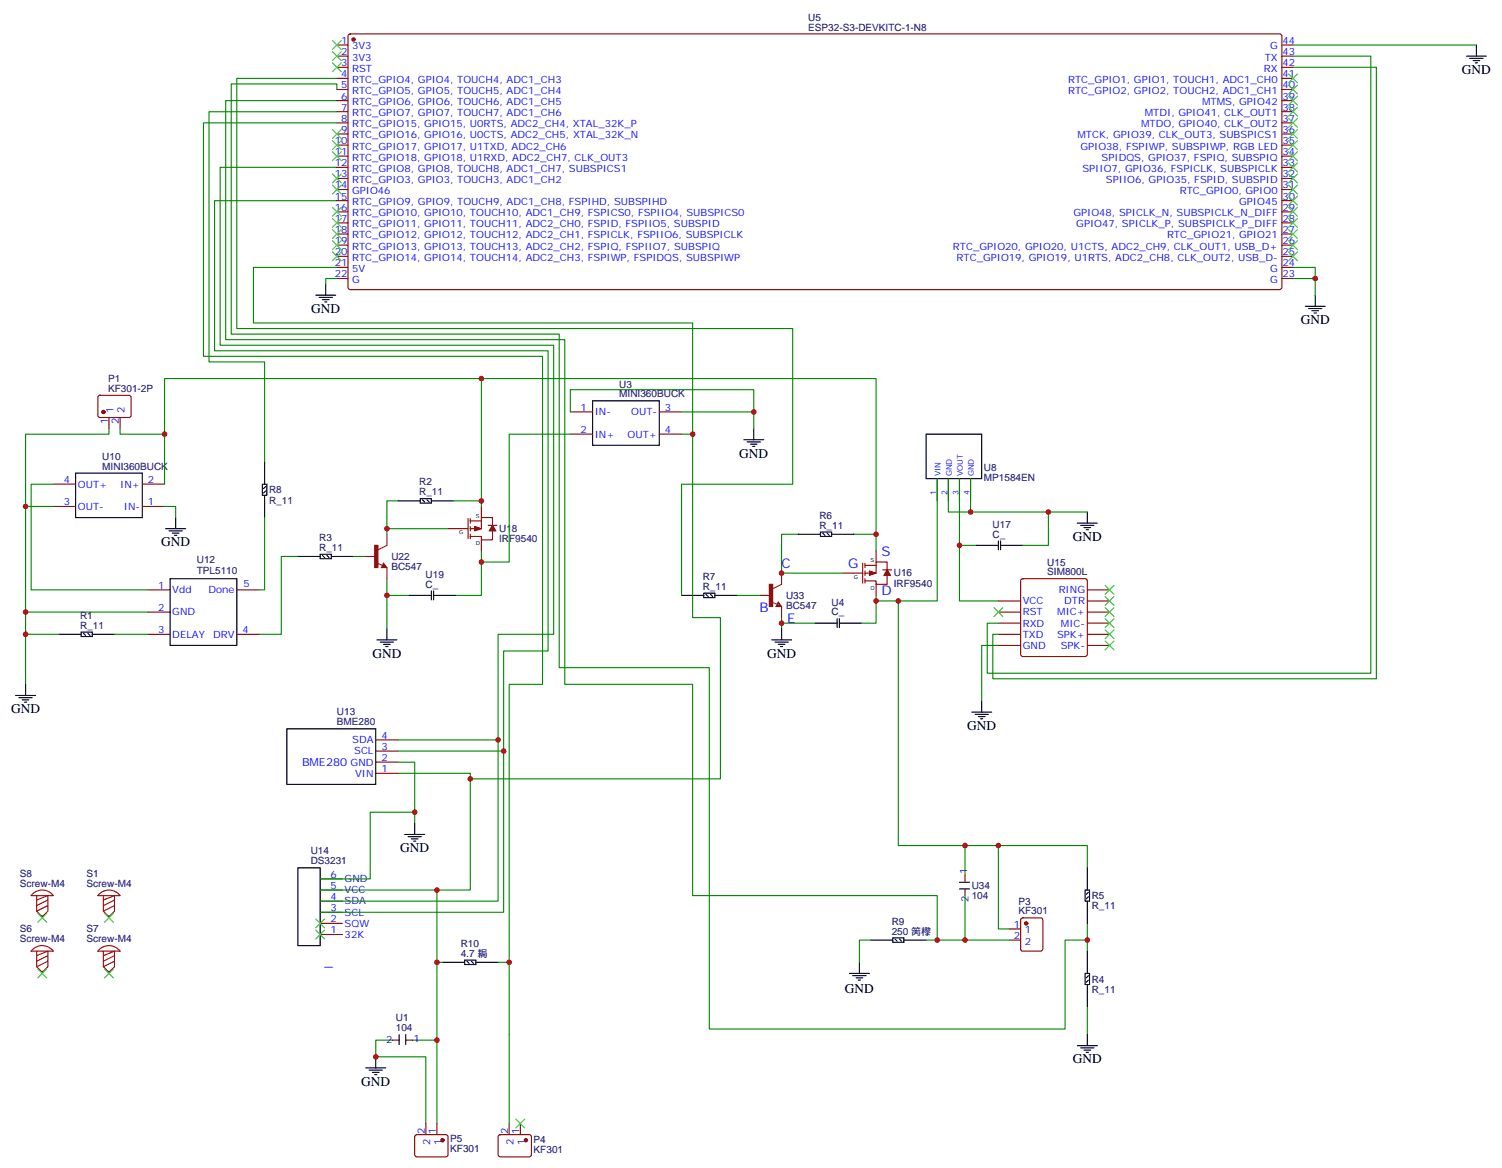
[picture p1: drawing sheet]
<svg xmlns="http://www.w3.org/2000/svg" width="477mm" height="371mm" viewBox="0 0 477 371" stroke-linecap="round" stroke-linejoin="round" font-family="sans-serif">
<g fill="none" stroke="#000" stroke-width=".35">
<path d="M465.3 17.8h6.4M466.4 18.5h4.2M467.4 19.2h2.1M468.1 19.9h.7M468.5 14.3v3.5M100.2 93.7h6.3M101.2 94.4h4.3M102.3 95.1h2.1M103 95.8h.7M103.4 90.1v3.6M414.2 97.2h6.3M415.2 97.9h4.3"/>
<path d="M416.3 98.6h2.1M417 99.3h.7M417.3 93.7v3.5M188 127.2h21.2v14.1h-21.2zM236 139.5h6.4M239.2 136v3.5M293.9 137.8h17.6v14.1h-17.6zM24 150.1h21.2v14.1h-21.2zM83.3 153.6h1.4v3.6h-1.4zM84 146.6v7M84 157.2v7M84.3 154.3l-.7 .7"/>
<path d="M84.3 155.8l-.7 .7M126.3 158.9h7M133.3 158.2h3.6v1.4h-3.6zM134.1 158.6l.7 .7M135.5 158.6l.7 .7M136.9 158.9h7M237.1 140.2h4.2M238.1 140.9h2.1M238.8 141.6h.7M52.6 167.7h6.3M53.6 168.5h4.3M54.7 169.2h2.1"/>
<path d="M55.4 169.9h.7M55.7 164.2v3.5M94.5 176.6h7.1M101.6 175.9h3.5v1.4h-3.5zM102.3 176.2l.7 .7M103.7 176.2l.7 .7M105.1 176.6h7.1M253.3 169.5h7M260.3 168.8h3.6v1.4h-3.6zM261.1 169.2l.7 .7M262.5 169.2l.7 .7M263.9 169.5h7"/>
<path d="M309.7 173h7.1M316.8 171.6v2.8M317.5 171.6v2.8M317.5 173h7.1M341.8 166h6.4M342.9 166.7h4.2M344 167.4h2.1M344.7 168.1h.7M345 162.5v3.5M54 183.6h21.1v21.2h-21.1zM122.8 199.5v3.5M129.8 188.9h7.1"/>
<path d="M136.9 187.5v2.8M137.6 187.5v2.8M137.6 188.9h7M216.3 188.9h7M223.3 188.2h3.5v1.4h-3.5zM224 188.6l.7 .7M225.4 188.6l.7 .7M226.8 188.9h7.1M248 199.5v3.5M258.6 197.7h7M265.6 196.3v2.8M266.3 196.3v2.8"/>
<path d="M266.3 197.7h7.1M8.1 217.1v3.6M18.7 201.3h7.1M25.8 200.6h3.5v1.4h-3.5zM26.5 200.9l.7 .7M27.9 200.9l.7 .7M29.3 201.3h7M119.6 203h6.3M120.6 203.7h4.3M121.7 204.4h2.1M122.4 205.1h.7M244.8 203h6.4"/>
<path d="M245.9 203.7h4.2M246.9 204.4h2.2M247.6 205.1h.8M4.9 220.7h6.4M6 221.4h4.2M7.1 222.1h2.1M7.8 222.8h.7M91 231.2h28.2v17.7h-28.2zM308.3 226h6.4M309.4 226.7h4.2M310.4 227.4h2.2M311.1 228.1h.8"/>
<path d="M311.5 222.4v3.6M94.5 275.3h7.1v24.7h-7.1zM128.4 264.8h6.4M129.5 265.5h4.2M130.5 266.2h2.1M131.2 266.9h.7M131.6 261.2v3.6M304.4 279.9h3.2M345 275.3v7.1M276.2 298.3h7.1M283.3 297.6h3.5v1.4h-3.5zM284 297.9l.7 .7"/>
<path d="M285.4 297.9l.7 .7M286.8 298.3h7.1M304.4 282h3.2M344.3 282.4h1.4v3.5h-1.4zM345 285.9v7.1M345.4 283.1l-.7 .7M345.4 284.5l-.7 .7M140.4 305.3h7.1M147.5 304.6h3.5v1.4h-3.5zM148.2 305l.7 .7M149.6 305l.7 .7M151 305.3h7"/>
<path d="M269.5 308.9h6.4M270.6 309.6h4.2M271.6 310.3h2.2M272.3 311h.7M272.7 305.3v3.6M344.3 308.9h1.4v3.5h-1.4zM345 301.8v7.1M345 312.4v7M345.4 309.6l-.7 .7M345.4 311l-.7 .7M116.1 338.8h6.3M117.1 339.5h4.3"/>
<path d="M119.2 335.3v3.5M126.6 328.3v3.1M128.8 328.3v3.1M341.8 331.8h6.4M342.9 332.5h4.2M344 333.2h2.1M344.7 333.9h.7M345 328.3v3.5M118.2 340.3h2.1M118.9 341h.7"/>
</g>
<g fill="none" stroke="#008700" stroke-width=".35">
<path d="M410.3 17.8h24.7v195.8h-121.7v-15.9h3.5M410.3 14.3h58.2M106.9 31.9h-35.3v75.9h107.6v109.3h40.6v67.1h77.6v14.1M106.9 28.4v-1.8h-33.5v79.4h104v105.8h47.7v114.7h112.9v-28.2h7M106.9 39h-42.3v74.1h107.6v104h-10.6v139.4M106.9 24.9h-31.8v79.3h176.4v49.4h-35.2v35.3M106.9 35.5h-40.6v79.3h17.7v31.8M410.3 21.3h26.4v194.1h-121.7v-14.1h1.8M106.9 53.1h-37.1v56.4h105.9v91.8h-17.7v84.6h-56.4M106.9 63.7h-38.8v47.6h105.8v95.3h-14.1v82.9h-58.2M106.9 84.8h-26.5v17.7h139.4v35.3M106.9 88.4h-3.5v1.7"/>
<path d="M410.3 84.8h7v8.9M410.3 88.4h7M34.6 136v1.8h-26.5v79.3M38.1 136v1.8h14.1v-17.7h225.8v49.4M52.2 137.8v15.8M152.8 120.1v38.8M181 130.7v-7.1h58.2v7.1M181 137.8h-19.4v40.5h-8.8M216.3 130.7h22.9v5.3M216.3 137.8h3.5v58.2h8.8v51.1h-79.4M16.9 153.6h-7v33.5h37M126.3 158.9h-3.5v10.6"/>
<path d="M143.9 158.9h8.9v1.8M297.4 151.9v38.8h-19.4v-1.8M300.9 151.9v10.6h44.1M304.4 151.9v38.8h12.4M308 151.9v10.6M8.1 160.7h8.8M52.2 160.7h3.5v3.5M84 164.2v22.9h-1.8M94.5 176.6h-5.2v24.7h-7.1M112.2 176.6h3.5M122.8 167.7h19.4M152.8 174.8v14.1h-8.2"/>
<path d="M253.3 169.5h-5.3v12.4h19.4M270.9 169.5h7.1v5.3M304.4 173h5.3M332.7 162.5v10.5h-8.1M8.1 194.2h38.8M122.8 183.6v15.9M122.8 188.9h7M233.9 188.9h7M248 196v3.5M248 197.7h10.6M278 190.7v7h-4.6M285 190.7v77.6h31.8v26.4h3.5"/>
<path d="M8.1 201.3h10.6M36.3 201.3h10.6M316.8 204.8h-5.3v17.6M126.3 234.8h31.7M126.3 238.3h33.5M126.3 241.8h5.3v19.4M126.3 245.4h22.9v37h-47.6M131.6 257.7h-14.1v21.2h-15.9M306.2 268.3v9.5M316.8 268.3h28.2v7M138.6 282.4v74.1M276.2 298.3h-3.5v7"/>
<path d="M293.9 298.3h26.4M306.2 284.2v14.1M345 293v8.8M138.6 305.3h1.8M158 305.3h3.6M345 319.4v8.9M124.5 330h-5.3v5.3h15.9v21.2M130.9 330h7.7"/>
</g>
<g fill="none" stroke="#870000" stroke-width=".35">
<path d="M106.9 14.3h3.5M106.9 17.8h3.5M110.7 11l.4-.2h295.2l.5 .7-.1 80-.7 .4-295.1-.1-.5-.6v-79.7zM406.8 14.3h3.5M406.8 17.8h3.5M106.9 21.3h3.5M106.9 24.9h3.5M106.9 28.4h3.5M106.9 31.9h3.5M106.9 35.5h3.5M106.9 39h3.5M406.8 21.3h3.5"/>
<path d="M406.8 24.9h3.5M406.8 28.4h3.5M406.8 31.9h3.5M406.8 35.5h3.5M406.8 39h3.5M106.9 42.5h3.5M106.9 46h3.5M106.9 49.6h3.5M106.9 53.1h3.5M106.9 56.6h3.5M406.8 42.5h3.5M406.8 46h3.5"/>
<path d="M406.8 49.6h3.5M406.8 53.1h3.5M406.8 56.6h3.5M106.9 60.1h3.5M106.9 63.7h3.5M106.9 67.2h3.5M106.9 70.7h3.5M106.9 74.3h3.5M106.9 77.8h3.5M406.8 60.1h3.5M406.8 63.7h3.5M406.8 67.2h3.5"/>
<path d="M406.8 70.7h3.5M406.8 74.3h3.5M406.8 77.8h3.5M106.9 81.3h3.5M106.9 84.8h3.5M106.9 88.4h3.5M406.8 81.3h3.5M406.8 84.8h3.5M406.8 88.4h3.5M31.3 125.6l.4-.2 9.5 .1 .4 .6v5.9l-.7 .5-9.4-.1-.5-.6v-5.7zM34.6 132.5v3.5M38.1 132.5v3.5"/>
<path d="M181 130.7h7M181 137.8h7M209.2 130.7h7.1M209.2 137.8h7.1M16.9 153.6h7.1M45.2 153.6h7M297.4 151.9v7M300.9 151.9v7M304.4 151.9v7M308 151.9v7M16.9 160.7h7.1M45.2 160.7h7"/>
<path d="M142.2 167.7h6.3M148.5 164.6v6.3M149.2 165.3h3.6M149.2 164.6v1.4M149.2 167v1.5M149.2 169.5v1.4M152.8 160.7v3.5M152.8 171.3v3.5M154.9 166.7h2.8M156.3 168.5v2.8h-3.5v-1.1h-3.6M156.3 166.7v-2.5h-3.5v3.5h-3.6M273.8 178.7v6.3"/>
<path d="M274.5 179.4h3.5M274.5 178.7v1.4M278 174.8v3.5M46.9 187.1h7.1M46.9 194.2h7.1M75.1 187.1h7.1M267.4 181.9h6.4M274.5 181.2v1.4M274.5 183.6v1.4M278 185.4v3.5M280.1 180.8h2.8M281.5 182.6v2.8h-3.5v-1.1h-3.5"/>
<path d="M281.5 180.8v-2.5h-3.5v3.6h-3.5M316.8 194.2h7M316.8 190.7h7M316.8 197.7h7M345 187.1h7.1M345 194.2h7.1M345 190.7h7.1M345 197.7h7.1M46.9 201.3h7.1M75.1 201.3h7.1M316.8 201.3h7M316.8 204.8h7"/>
<path d="M345 201.3h7.1M345 204.8h7.1M119.2 238.3h7.1M119.2 234.8h7.1M119.2 245.4h7.1M119.2 241.8h7.1M101.6 278.9h7.1M306.2 277.8v2.1M13.4 290.5v.7M34.6 290.5v.7M101.6 296.5h7.1M101.6 293h7.1"/>
<path d="M101.6 289.5h7.1M101.6 285.9h7.1M101.6 282.4h7.1M306.2 282v2.2M320.3 294.7h3.5M320.3 298.3h3.5M324.1 291.4l.5-.2h5.6l.7 .4v9.5l-.5 .6-5.8 .1-.7-.5-.1-9.4zM13.4 308.2v.7M34.6 308.2v.7M124.5 330h2.1M128.8 330h2.1M135.1 356.5v3.5"/>
<path d="M138.6 356.5v3.5M161.6 356.5v3.5M165.1 356.5v3.5M131.8 360.2l.5-.2 9.4 .1 .5 .6-.1 5.9-.6 .5-9.5-.1-.4-.6v-5.7zM158.3 360.2l.4-.2 9.5 .1 .4 .6v5.9l-.7 .5-9.4-.1-.5-.6v-5.7z"/>
</g>
<g fill="#870000" stroke="#870000" stroke-width=".35">
<path d="M275.9 181.2l2.1 .7-2.1 .7z"/>
<path d="M281.5 180.8l1.1 1.8h-2.1z"/>
<path d="M150.6 167l2.2 .7-2.2 .8z"/>
<path d="M156.3 166.7l1 1.8h-2.1z"/>
<circle cx="32.8" cy="130.7" r=".53"/>
<circle cx="325.6" cy="293" r=".53"/>
<circle cx="166.9" cy="361.8" r=".53"/>
<circle cx="140.4" cy="361.8" r=".53"/>
<circle cx="112.2" cy="12.5" r=".53"/>
</g>
<path d="M324.1 183.8l.5-.2h19.7l.5 .2 .2 .5v23.3l-.2 .5-.5 .2h-19.7l-.5-.2-.3-.5v-23.3z" fill="none" stroke="#900" stroke-width=".35"/>
<g fill="none" stroke="#8c2424" stroke-width=".35">
<path d="M115.7 176.6h3.5M119.6 178.7l1.8 .7M121.7 178.7l1.1 1.4h-1.8zM121.7 179l.7 .7h-1zM121.7 179.4v.3M122.8 169.5v3.5l-2.9 1.4M122.8 180.1v3.5M240.9 188.9h3.6M244.8 191l1.8 .7M246.9 191l1.1 1.4h-1.8zM246.9 191.4l.7 .7h-1zM246.9 191.7v.4"/>
<path d="M248 181.9v3.5l-2.8 1.4M248 192.4v3.6"/>
</g>
<g fill="#8c2424" stroke="#8c2424" stroke-width=".35">
<path d="M118.9 173h1v7.1h-1z"/>
<path d="M244.1 185.4h1.1v7h-1.1z"/>
</g>
<g fill="none" stroke="#a10000" stroke-width=".35">
<path d="M10.3 283.7a4.4 4.4 0 0 1 6.6 .5h-7zM11.6 284.2v4.9l1.8 1.8 1.8-1.8v-4.9l-3.6 1.4M15.2 285.6l-3.6 1.7M15.2 287.3l-3.6 1.8M31.5 283.7a4.4 4.4 0 0 1 6.6 .5h-7.1zM32.8 284.2v4.9l1.8 1.8 1.7-1.8v-4.9l-3.5 1.4M36.3 285.6l-3.5 1.7M36.3 287.3l-3.5 1.8M10.3 301.3a4.4 4.4 0 0 1 6.6 .5h-7zM11.6 301.8v4.9l1.8 1.8 1.8-1.8v-4.9l-3.6 1.4M15.2 303.2l-3.6 1.8M15.2 305l-3.6 1.7"/>
<path d="M31.5 301.3a4.4 4.4 0 0 1 6.6 .5h-7.1zM32.8 301.8v4.9l1.8 1.8 1.7-1.8v-4.9l-3.5 1.4M36.3 303.2l-3.5 1.8M36.3 305l-3.5 1.7"/>
</g>
<g fill="none" stroke="#3c3" stroke-width=".35">
<path d="M105.5 12.9l2.8 2.8M105.5 16.4l2.8 2.8M105.5 19.9l2.8 2.9M108.3 12.9l-2.8 2.8M108.3 16.4l-2.8 2.8M108.3 19.9l-2.8 2.9M408.9 23.5l2.8 2.8M408.9 27l2.8 2.8M408.9 30.5l2.8 2.8M408.9 34l2.8 2.9M408.9 37.6l2.8 2.8M411.7 23.5l-2.8 2.8"/>
<path d="M411.7 27l-2.8 2.8M411.7 30.5l-2.8 2.8M411.7 34l-2.8 2.9M411.7 37.6l-2.8 2.8M105.5 41.1l2.8 2.8M105.5 44.6l2.8 2.8M105.5 48.2l2.8 2.8M105.5 55.2l2.8 2.8M105.5 58.7l2.8 2.9M108.3 41.1l-2.8 2.8M108.3 44.6l-2.8 2.8M108.3 48.2l-2.8 2.8"/>
<path d="M108.3 55.2l-2.8 2.8M108.3 58.7l-2.8 2.9M408.9 41.1l2.8 2.8M408.9 44.6l2.8 2.8M408.9 48.2l2.8 2.8M408.9 51.7l2.8 2.8M408.9 55.2l2.8 2.8M408.9 58.7l2.8 2.9M411.7 41.1l-2.8 2.8M411.7 44.6l-2.8 2.8M411.7 48.2l-2.8 2.8M411.7 51.7l-2.8 2.8"/>
<path d="M411.7 55.2l-2.8 2.8M411.7 58.7l-2.8 2.9M105.5 65.8l2.8 2.8M105.5 69.3l2.8 2.8M105.5 72.8l2.8 2.9M105.5 76.4l2.8 2.8M105.5 79.9l2.8 2.8M108.3 65.8l-2.8 2.8M108.3 69.3l-2.8 2.8M108.3 72.8l-2.8 2.9M108.3 76.4l-2.8 2.8M108.3 79.9l-2.8 2.8"/>
<path d="M408.9 62.3l2.8 2.8M408.9 65.8l2.8 2.8M408.9 69.3l2.8 2.8M408.9 72.8l2.8 2.9M408.9 76.4l2.8 2.8M408.9 79.9l2.8 2.8M411.7 62.3l-2.8 2.8M411.7 65.8l-2.8 2.8M411.7 69.3l-2.8 2.8M411.7 72.8l-2.8 2.9M411.7 76.4l-2.8 2.8M411.7 79.9l-2.8 2.8"/>
<path d="M315.4 192.8l2.8 2.8M318.2 192.8l-2.8 2.8M350.7 185.7l2.8 2.9M350.7 189.3l2.8 2.8M350.7 192.8l2.8 2.8M350.7 196.3l2.8 2.8M350.7 199.8l2.8 2.9M353.5 185.7l-2.8 2.9M353.5 189.3l-2.8 2.8M353.5 192.8l-2.8 2.8M353.5 196.3l-2.8 2.8M353.5 199.8l-2.8 2.9"/>
<path d="M350.7 203.4l2.8 2.8M353.5 203.4l-2.8 2.8M12 289.8l2.8 2.8M14.8 289.8l-2.8 2.8M33.2 289.8l2.8 2.8M36 289.8l-2.8 2.8M100.2 295.1l2.8 2.8M100.2 291.6l2.8 2.8M103 295.1l-2.8 2.8M103 291.6l-2.8 2.8M12 307.4l2.8 2.9M14.8 307.4l-2.8 2.9"/>
<path d="M33.2 307.4l2.8 2.9M36 307.4l-2.8 2.9M163.7 355.1l2.8 2.8M166.5 355.1l-2.8 2.8"/>
</g>
<g fill="#c00">
<circle cx="119.2" cy="335.3" r=".88"/>
<circle cx="138.6" cy="330" r=".88"/>
<circle cx="316.8" cy="268.3" r=".88"/>
<circle cx="306.2" cy="268.3" r=".88"/>
<circle cx="285" cy="190.7" r=".88"/>
<circle cx="278" cy="169.5" r=".88"/>
<circle cx="308" cy="162.5" r=".88"/>
<circle cx="8.1" cy="194.2" r=".88"/>
<circle cx="131.6" cy="257.7" r=".88"/>
<circle cx="332.7" cy="162.5" r=".88"/>
<circle cx="304.4" cy="173" r=".88"/>
<circle cx="8.1" cy="160.7" r=".88"/>
<circle cx="8.1" cy="201.3" r=".88"/>
<circle cx="122.8" cy="188.9" r=".88"/>
<circle cx="122.8" cy="167.7" r=".88"/>
<circle cx="248" cy="181.9" r=".88"/>
<circle cx="138.6" cy="282.4" r=".88"/>
<circle cx="158" cy="234.8" r=".88"/>
<circle cx="159.8" cy="238.3" r=".88"/>
<circle cx="345" cy="298.3" r=".88"/>
<circle cx="239.2" cy="130.7" r=".88"/>
<circle cx="52.2" cy="137.8" r=".88"/>
<circle cx="152.8" cy="158.9" r=".88"/>
<circle cx="152.8" cy="120.1" r=".88"/>
<circle cx="152.8" cy="178.3" r=".88"/>
<circle cx="149.2" cy="247.1" r=".88"/>
<circle cx="278" cy="190.7" r=".88"/>
<circle cx="248" cy="197.7" r=".88"/>
<circle cx="297.4" cy="298.3" r=".88"/>
<circle cx="306.2" cy="298.3" r=".88"/>
<circle cx="161.6" cy="305.3" r=".88"/>
<circle cx="138.6" cy="305.3" r=".88"/>
<circle cx="219.8" cy="137.8" r=".88"/>
<circle cx="417.3" cy="88.4" r=".88"/>
</g>
<g font-size="4.2">
<text x="463.9" y="23.5">GND</text>
<text x="98.8" y="99.3">GND</text>
<text x="412.7" y="102.8">GND</text>
<text x="234.6" y="145.2">GND</text>
<text x="51.2" y="173.4">GND</text>
<text x="340.4" y="171.6">GND</text>
<text x="118.2" y="208.7">GND</text>
<text x="243.4" y="208.7">GND</text>
<text x="3.5" y="226.3">GND</text>
<text x="306.9" y="231.6">GND</text>
<text x="127" y="270.4">GND</text>
<text x="268.1" y="315">GND</text>
<text x="340.4" y="337.4">GND</text>
<text x="114.7" y="344.5">GND</text>
</g>
<g font-size="4.2" fill="#00f">
<text x="279.8" y="176.6">S</text>
<text x="248" y="180.1">C</text>
<text x="269.2" y="180.1">G</text>
<text x="279.8" y="188.9">D</text>
<text x="240.9" y="194.2">B</text>
<text x="249.8" y="197.7">E</text>
<text x="103" y="306.4">_</text>
</g>
<text font-size="3.5" fill="#00f" x="95.8" y="242.9">BME280 GND</text>
<g font-size="3.2" fill="#000080">
<text x="256.5" y="9.7">ESP32-S3-DEVKITC-1-N8</text>
<text x="256.5" y="6.5">U5</text>
<text x="34.3" y="124.4">KF301-2P</text>
<text x="34.3" y="121.2">P1</text>
<text x="196.5" y="123">U3</text>
<text x="196.5" y="126.1">MINI360BUCK</text>
<text x="32.5" y="149">MINI360BUCK</text>
<text x="32.5" y="145.9">U10</text>
<text x="312.2" y="149.5">U8</text>
<text x="133" y="153.9">R2</text>
<text x="312.2" y="152.6">MP1584EN</text>
<text x="85.4" y="159.8">R_11</text>
<text x="85.4" y="156.5">R8</text>
<text x="133" y="157.2">R_11</text>
<text x="260" y="167.7">R_11</text>
<text x="260" y="164.5">R6</text>
<text x="315" y="167.4">U17</text>
<text x="101.3" y="171.6">R3</text>
<text x="158.4" y="172">IRF9540</text>
<text x="158.4" y="168.8">U18</text>
<text x="315" y="170.6">C_</text>
<text x="62.5" y="178.8">U12</text>
<text x="101.3" y="174.8">R_11</text>
<text x="124.2" y="177.7">U22</text>
<text x="332.3" y="179.6">U15</text>
<text x="62.5" y="182">TPL5110</text>
<text x="124.2" y="180.9">BC547</text>
<text x="135.1" y="183.3">U19</text>
<text x="223" y="183.9">R7</text>
<text x="283.6" y="182.9">U16</text>
<text x="332.3" y="182.6">SIM800L</text>
<text x="135.1" y="186.4">C_</text>
<text x="223" y="187.1">R_11</text>
<text x="249.4" y="190.1">U33</text>
<text x="283.6" y="186.1">IRF9540</text>
<text x="25.4" y="196.3">R1</text>
<text x="249.4" y="193.2">BC547</text>
<text x="263.8" y="195.3">C_</text>
<text x="263.8" y="192.1">U4</text>
<text x="25.4" y="199.5">R_11</text>
<text x="106.9" y="227">U13</text>
<text x="106.9" y="230.2">BME280</text>
<text x="98.6" y="274.3">DS3231</text>
<text x="98.6" y="271.1">U14</text>
<text x="6.3" y="281.3">Screw-M4</text>
<text x="6.3" y="278.2">S8</text>
<text x="27.5" y="281.3">Screw-M4</text>
<text x="27.5" y="278.2">S1</text>
<text x="308.3" y="285.3">104</text>
<text x="308.3" y="282.1">U34</text>
<text x="323.2" y="287">P3</text>
<text x="346.4" y="285.3">R5</text>
<text x="282.9" y="293.4">R9</text>
<text x="323.2" y="290.2">KF301</text>
<text x="346.4" y="288.5">R_11</text>
<text x="6.3" y="299">Screw-M4</text>
<text x="6.3" y="295.9">S6</text>
<text x="27.5" y="299">Screw-M4</text>
<text x="27.5" y="295.9">S7</text>
<text x="282.9" y="296.5">250 䇤㰀</text>
<text x="146.2" y="303.6">4.7 䎤ṃ쀀</text>
<text x="146.2" y="300.4">R10</text>
<text x="346.4" y="311.8">R4</text>
<text x="346.4" y="314.9">R_11</text>
<text x="125.6" y="327.2">104</text>
<text x="125.6" y="324">U1</text>
<text x="142.9" y="365.7">KF301</text>
<text x="142.9" y="362.5">P5</text>
<text x="169.3" y="365.8">KF301</text>
<text x="169.3" y="362.7">P4</text>
</g>
<g font-size="3.2" fill="#00f">
<text x="108.2" y="13.9">1</text>
<text x="108.2" y="17.5">2</text>
<text x="111.7" y="15.7">3V3</text>
<text x="403" y="15.7">G</text>
<text x="406.9" y="17.5">43</text>
<text x="406.9" y="13.9">44</text>
<text x="108.2" y="21">3</text>
<text x="111.7" y="19.2">3V3</text>
<text x="111.7" y="22.8">RST</text>
<text x="401.1" y="22.8">RX</text>
<text x="401.3" y="19.2">TX</text>
<text x="406.9" y="21">42</text>
<text x="108.2" y="24.5">4</text>
<text x="108.2" y="28">5</text>
<text x="111.7" y="26.3">RTC_GPIO4, GPIO4, TOUCH4, ADC1_CH3</text>
<text x="111.7" y="29.8">RTC_GPIO5, GPIO5, TOUCH5, ADC1_CH4</text>
<text x="338.9" y="29.8">RTC_GPIO2, GPIO2, TOUCH2, ADC1_CH1</text>
<text x="338.9" y="26.3">RTC_GPIO1, GPIO1, TOUCH1, ADC1_CH0</text>
<text x="406.9" y="28">40</text>
<text x="406.9" y="24.5">41</text>
<text x="108.2" y="31.6">6</text>
<text x="108.2" y="35.1">7</text>
<text x="111.7" y="33.3">RTC_GPIO6, GPIO6, TOUCH6, ADC1_CH5</text>
<text x="381.5" y="33.3">MTMS, GPIO42</text>
<text x="406.9" y="35.1">38</text>
<text x="406.9" y="31.6">39</text>
<text x="108.2" y="38.6">8</text>
<text x="111.7" y="36.9">RTC_GPIO7, GPIO7, TOUCH7, ADC1_CH6</text>
<text x="111.7" y="40.4">RTC_GPIO15, GPIO15, U0RTS, ADC2_CH4, XTAL_32K_P</text>
<text x="362.1" y="40.4">MTDO, GPIO40, CLK_OUT2</text>
<text x="363.3" y="36.9">MTDI, GPIO41, CLK_OUT1</text>
<text x="406.9" y="38.6">37</text>
<text x="106.2" y="45.7">10</text>
<text x="108.2" y="42.2">9</text>
<text x="111.7" y="43.9">RTC_GPIO16, GPIO16, U0CTS, ADC2_CH5, XTAL_32K_N</text>
<text x="111.7" y="47.4">RTC_GPIO17, GPIO17, U1TXD, ADC2_CH6</text>
<text x="341.9" y="43.9">MTCK, GPIO39, CLK_OUT3, SUBSPICS1</text>
<text x="342.8" y="47.4">GPIO38, FSPIWP, SUBSPIWP, RGB LED</text>
<text x="406.9" y="45.7">35</text>
<text x="406.9" y="42.2">36</text>
<text x="106.2" y="49.2">11</text>
<text x="106.2" y="52.7">12</text>
<text x="111.7" y="51">RTC_GPIO18, GPIO18, U1RXD, ADC2_CH7, CLK_OUT3</text>
<text x="349.6" y="51">SPIDQS, GPIO37, FSPIQ, SUBSPIQ</text>
<text x="406.9" y="52.7">33</text>
<text x="406.9" y="49.2">34</text>
<text x="106.2" y="56.3">13</text>
<text x="106.2" y="59.8">14</text>
<text x="111.7" y="54.5">RTC_GPIO8, GPIO8, TOUCH8, ADC1_CH7, SUBSPICS1</text>
<text x="111.7" y="58">RTC_GPIO3, GPIO3, TOUCH3, ADC1_CH2</text>
<text x="343.5" y="54.5">SPIIO7, GPIO36, FSPICLK, SUBSPICLK</text>
<text x="350.9" y="58">SPIIO6, GPIO35, FSPID, SUBSPID</text>
<text x="406.9" y="59.8">31</text>
<text x="406.9" y="56.3">32</text>
<text x="106.2" y="63.3">15</text>
<text x="111.7" y="61.6">GPIO46</text>
<text x="111.7" y="65.1">RTC_GPIO9, GPIO9, TOUCH9, ADC1_CH8, FSPIHD, SUBSPIHD</text>
<text x="374.3" y="61.6">RTC_GPIO0, GPIO0</text>
<text x="393.2" y="65.1">GPIO45</text>
<text x="406.9" y="63.3">30</text>
<text x="106.2" y="66.9">16</text>
<text x="106.2" y="70.4">17</text>
<text x="111.7" y="68.6">RTC_GPIO10, GPIO10, TOUCH10, ADC1_CH9, FSPICS0, FSPIIO4, SUBSPICS0</text>
<text x="340.6" y="68.6">GPIO48, SPICLK_N, SUBSPICLK_N_DIFF</text>
<text x="406.9" y="70.4">28</text>
<text x="406.9" y="66.9">29</text>
<text x="106.2" y="73.9">18</text>
<text x="106.2" y="77.4">19</text>
<text x="111.7" y="72.1">RTC_GPIO11, GPIO11, TOUCH11, ADC2_CH0, FSPID, FSPIIO5, SUBSPID</text>
<text x="111.7" y="75.7">RTC_GPIO12, GPIO12, TOUCH12, ADC2_CH1, FSPICLK, FSPIIO6, SUBSPICLK</text>
<text x="341.5" y="72.1">GPIO47, SPICLK_P, SUBSPICLK_P_DIFF</text>
<text x="370.3" y="75.7">RTC_GPIO21, GPIO21</text>
<text x="406.9" y="77.4">26</text>
<text x="406.9" y="73.9">27</text>
<text x="106.2" y="81">20</text>
<text x="111.7" y="79.2">RTC_GPIO13, GPIO13, TOUCH13, ADC2_CH2, FSPIQ, FSPIIO7, SUBSPIQ</text>
<text x="111.7" y="82.7">RTC_GPIO14, GPIO14, TOUCH14, ADC2_CH3, FSPIWP, FSPIDQS, SUBSPIWP</text>
<text x="302.4" y="79.2">RTC_GPIO20, GPIO20, U1CTS, ADC2_CH9, CLK_OUT1, USB_D+</text>
<text x="303.5" y="82.7">RTC_GPIO19, GPIO19, U1RTS, ADC2_CH8, CLK_OUT2, USB_D-</text>
<text x="406.9" y="81">25</text>
<text x="106.2" y="84.5">21</text>
<text x="106.2" y="88">22</text>
<text x="111.7" y="86.3">5V</text>
<text x="111.7" y="89.8">G</text>
<text x="403" y="89.8">G</text>
<text x="403" y="86.3">G</text>
<text x="406.9" y="88">23</text>
<text x="406.9" y="84.5">24</text>
<text x="36" y="131.2" transform="rotate(-90 36 131.2)">1</text>
<text x="39.5" y="131.2" transform="rotate(-90 39.5 131.2)">2</text>
<text x="184.2" y="130.4">1</text>
<text x="188.7" y="131.8">IN-</text>
<text x="200.3" y="131.8">OUT-</text>
<text x="211" y="130.4">3</text>
<text x="34.2" y="134.7" transform="rotate(-90 34.2 134.7)">1</text>
<text x="37.7" y="134.7" transform="rotate(-90 37.7 134.7)">2</text>
<text x="184.2" y="137.4">2</text>
<text x="211" y="137.4">4</text>
<text x="188.7" y="138.8">IN+</text>
<text x="199.1" y="138.8">OUT+</text>
<text x="20.2" y="153.3">4</text>
<text x="24.7" y="154.7">OUT+</text>
<text x="38.1" y="154.7">IN+</text>
<text x="46.9" y="153.3">2</text>
<text x="20.2" y="160.3">3</text>
<text x="24.7" y="161.7">OUT-</text>
<text x="39.3" y="161.7">IN-</text>
<text x="46.9" y="160.3">1</text>
<text x="50.2" y="186.8">1</text>
<text x="54.7" y="188.2">Vdd</text>
<text x="66.2" y="188.2">Done</text>
<text x="77.3" y="186.1">5</text>
<text x="324.6" y="191.7">VCC</text>
<text x="335.9" y="188.2">RING</text>
<text x="337.7" y="191.7">DTR</text>
<text x="50.2" y="193.9">2</text>
<text x="54.7" y="195.3">GND</text>
<text x="324.6" y="195.3">RST</text>
<text x="335.5" y="195.3">MIC+</text>
<text x="50.2" y="200.9">3</text>
<text x="54.7" y="202.3">DELAY</text>
<text x="67.6" y="202.3">DRV</text>
<text x="76.9" y="200.9">4</text>
<text x="324.6" y="198.8">RXD</text>
<text x="324.6" y="202.3">TXD</text>
<text x="335.4" y="202.3">SPK+</text>
<text x="336.6" y="198.8">MIC-</text>
<text x="324.6" y="205.8">GND</text>
<text x="336.6" y="205.8">SPK-</text>
<text x="111.8" y="235.8">SDA</text>
<text x="112.4" y="239.4">SCL</text>
<text x="121" y="237.9">3</text>
<text x="121" y="234.4">4</text>
<text x="121" y="245">1</text>
<text x="121" y="241.5">2</text>
<text x="112.7" y="246.4">VIN</text>
<text x="104.9" y="278.5">6</text>
<text x="109.4" y="279.9">GND</text>
<text x="306.9" y="277.5" transform="rotate(-90 306.9 277.5)">1</text>
<text x="104.9" y="285.6">4</text>
<text x="104.9" y="282">5</text>
<text x="109.4" y="287">SDA</text>
<text x="109.4" y="283.5">VCC</text>
<text x="307.3" y="286.2" transform="rotate(-90 307.3 286.2)">2</text>
<text x="104.9" y="292.6">2</text>
<text x="104.9" y="289.1">3</text>
<text x="109.4" y="290.5">SCL</text>
<text x="104.9" y="296.2">1</text>
<text x="109.4" y="297.6">32K</text>
<text x="109.4" y="294">SQW</text>
<text x="321.7" y="294.4">1</text>
<text x="321.7" y="297.9">2</text>
<text x="325.2" y="296.2">1</text>
<text x="325.2" y="299.7">2</text>
<text x="122.5" y="331.1">2</text>
<text x="131.2" y="330.7">1</text>
<text x="134.8" y="359.8" transform="rotate(-90 134.8 359.8)">2</text>
<text x="138.3" y="359.8" transform="rotate(-90 138.3 359.8)">1</text>
<text x="161.2" y="359.8" transform="rotate(-90 161.2 359.8)">2</text>
<text x="164.7" y="359.8" transform="rotate(-90 164.7 359.8)">1</text>
<text x="136.5" y="363.3" transform="rotate(-90 136.5 363.3)">2</text>
<text x="140.1" y="363.3" transform="rotate(-90 140.1 363.3)">1</text>
<text x="163" y="363.3" transform="rotate(-90 163 363.3)">2</text>
<text x="166.5" y="363.3" transform="rotate(-90 166.5 363.3)">1</text>
</g>
<g font-size="2.5" fill="#00f">
<text x="298.4" y="151.2" transform="rotate(-90 298.4 151.2)">VIN</text>
<text x="302" y="151.2" transform="rotate(-90 302 151.2)">GND</text>
<text x="305.5" y="151.1" transform="rotate(-90 305.5 151.1)">VOUT</text>
<text x="309" y="151.2" transform="rotate(-90 309 151.2)">GND</text>
<text x="297" y="157.2" transform="rotate(-90 297 157.2)">1</text>
<text x="300.6" y="157.2" transform="rotate(-90 300.6 157.2)">2</text>
<text x="304.1" y="157.2" transform="rotate(-90 304.1 157.2)">3</text>
<text x="307.6" y="157.2" transform="rotate(-90 307.6 157.2)">4</text>
</g>
<g font-size="1.8">
<text x="151" y="164.2">S</text>
<text x="145.7" y="169.5">G</text>
<text x="151" y="173">D</text>
<text x="276.2" y="178.3">S</text>
<text x="270.9" y="183.6">G</text>
<text x="276.2" y="187.1">D</text>
</g>
</svg>
